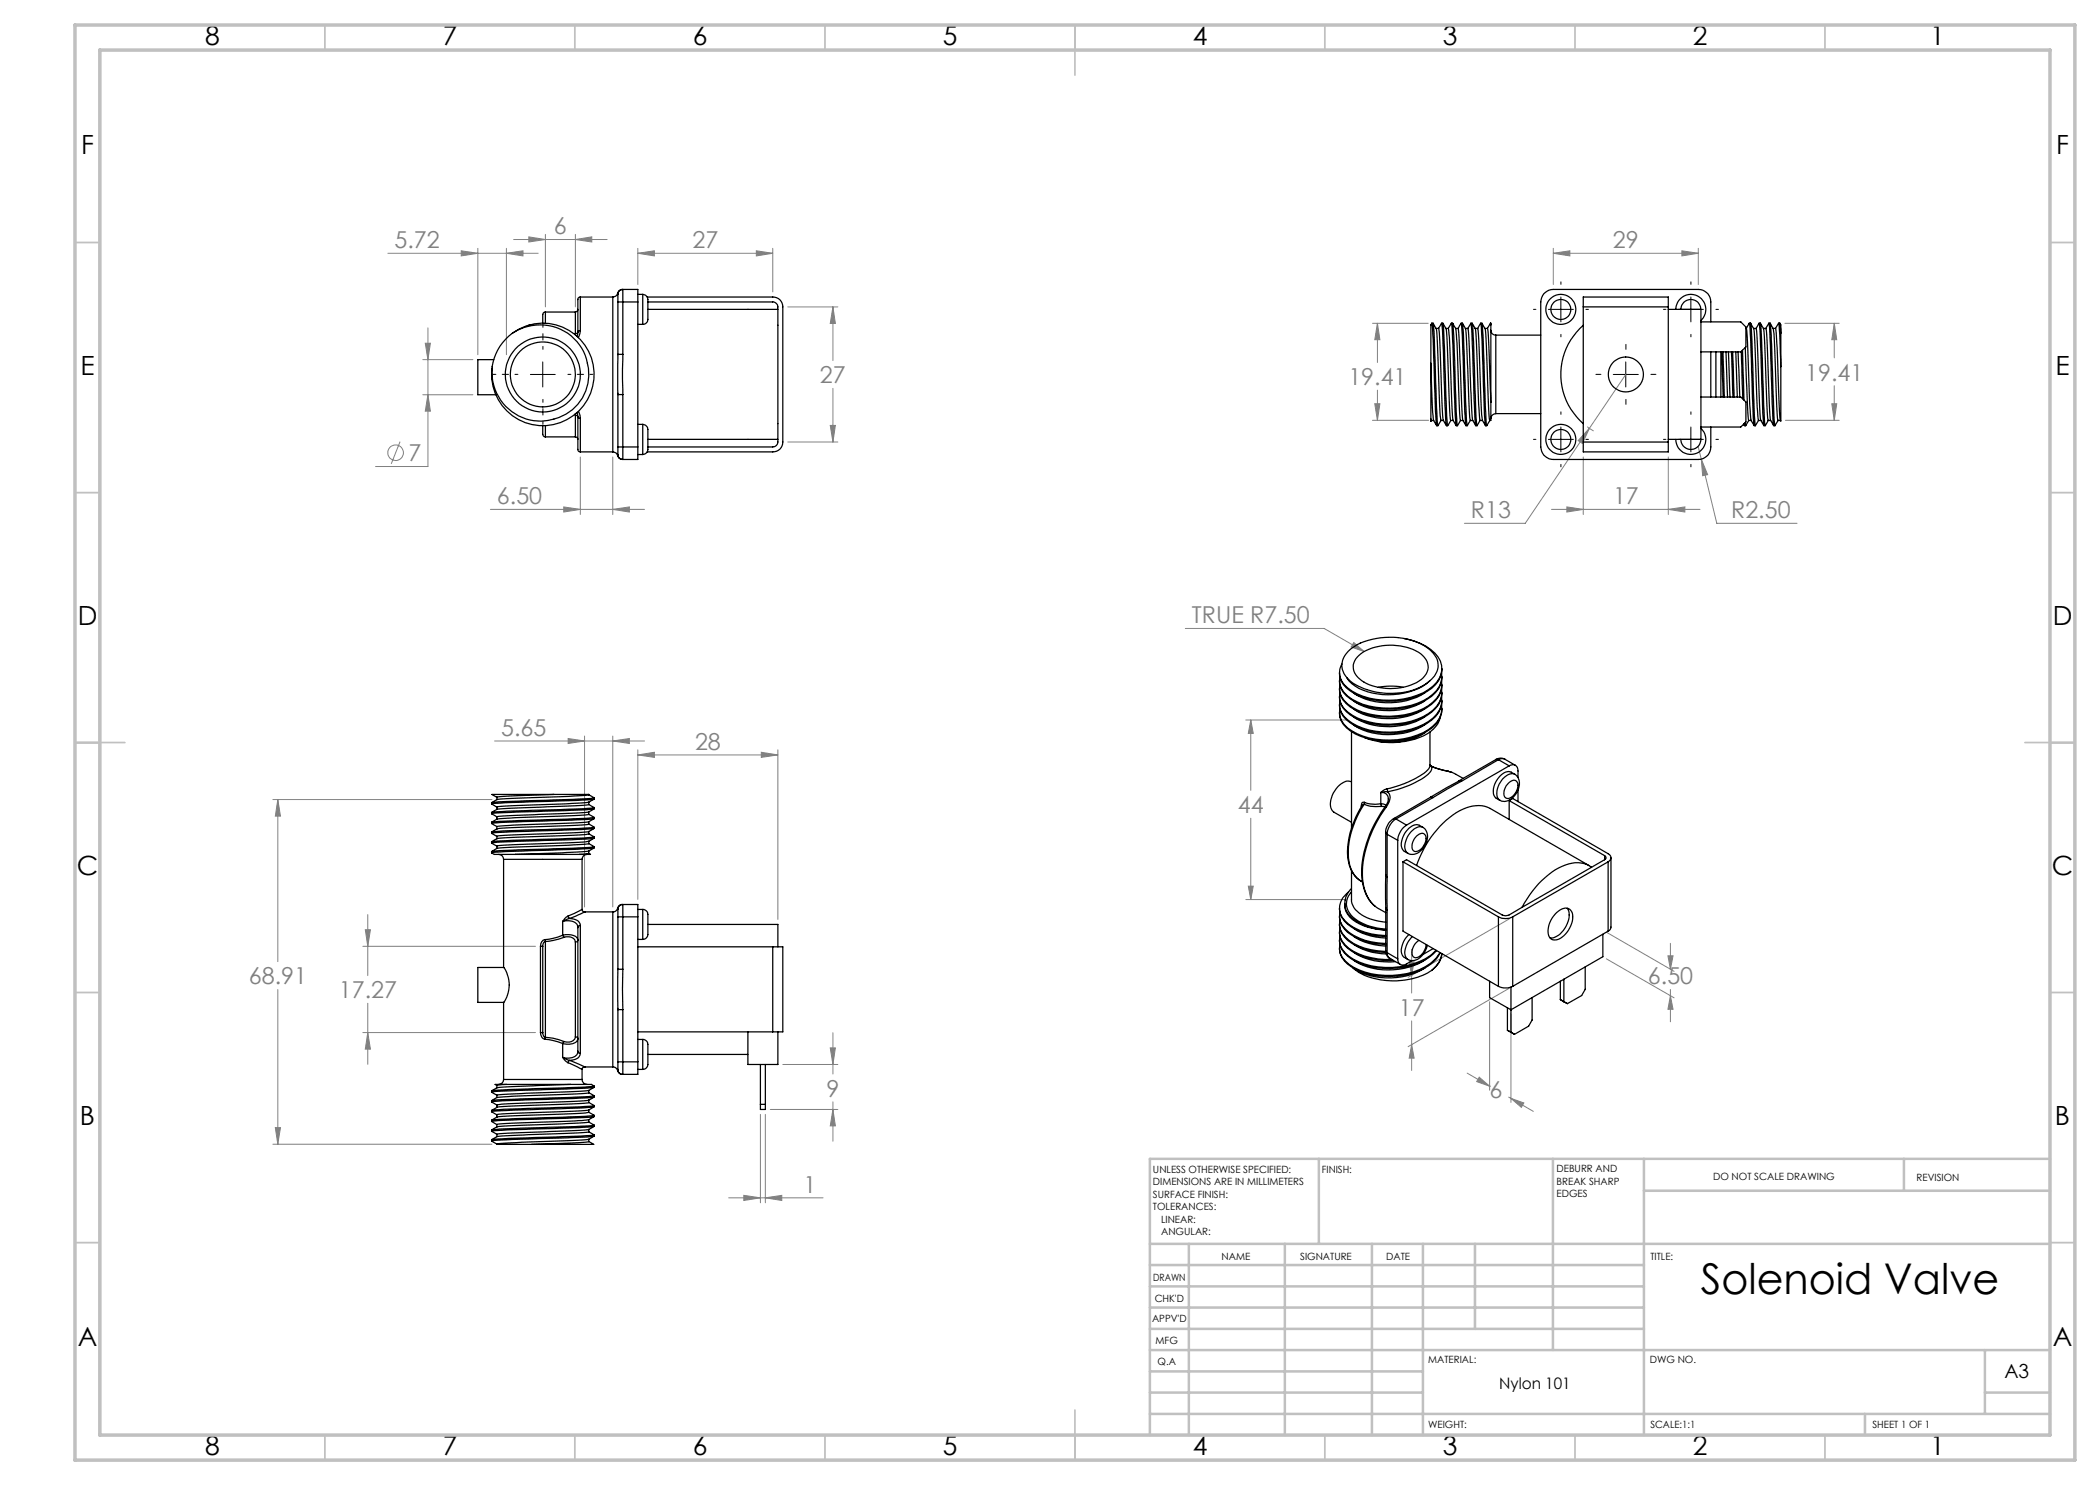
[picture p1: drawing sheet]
<svg xmlns="http://www.w3.org/2000/svg" width="420mm" height="297mm" viewBox="0 0 420 297" stroke-linecap="round" stroke-linejoin="round" font-family="sans-serif">
<g fill="none" stroke="#808080" stroke-width=".2">
<path d="M77.6 50.7h30M92.3 50.2l3.3 .5-3.3 .5zM95.6 49.7v21.2M101.3 50.7l3.3-.5v1zM101.3 49.7v21.2M102.7 47.9h18.7M105.8 47.4l3.3 .5-3.3 .5zM109.1 46.9v14.5M115.1 47.9l3.3-.5v1zM115.1 46.9v14.5M127.6 49.7v7.2M127.6 50.7h27"/>
<path d="M127.6 50.7l3.3-.5v1zM151.3 50.2l3.3 .5-3.3 .5zM154.6 49.7v8.7M310.7 50.7l3.3-.5v1zM310.7 50.7h29M310.7 49.7v7.2M336.4 50.2l3.3 .5-3.3 .5zM339.7 49.7v7.2M84.6 71.9h10M84.6 78.9h10M85.1 68.6h1l-.5 3.3zM85.6 78.9l.5 3.3h-1z"/>
<path d="M85.6 65.6v27.7h-10.5M157.6 61.4h10M166.6 61.4v10.7M166.6 77.7v10.7M166.6 61.4l.5 3.3h-1zM274.5 64.7h11.1M275.5 64.7v7.8M275.5 78v6.1M275.5 64.7l.5 3.2h-1zM325.2 74.9l-20.2 29.8h-12.1M357 64.7h10.8M366.9 64.7v6.9"/>
<path d="M366.9 77.1v7M366.9 64.7l.4 3.2h-.9zM80 88.3l-1.8 4.5M116.1 91.4v11.5M122.6 91.4v11.5M157.6 88.4h10M166.1 85.1h1l-.5 3.3zM274.5 84.1h11.2M275 80.7h1l-.5 3.4zM316.7 91.4v11.5M317.5 85.3l1.2 .9M317.9 85.7l-1.4 3-.9-.6z"/>
<path d="M333.7 91.4v11.5M339.7 89.4l.6 2.4M340.3 91.8l1.2 3.1-1 .2zM340.3 91.8l3.1 12.9h16M357.1 84.1h10.7M366.4 80.7h.9l-.4 3.4zM98.1 101.9h30.8M112.7 101.4l3.4 .5-3.4 .5zM122.6 101.9l3.3-.5v1zM310.3 101.9h29.7M313.4 101.4l3.3 .5-3.3 .5zM333.7 101.9l3.3-.5v1z"/>
<path d="M237.1 125.7h27.7l8 4.6M270.8 128.5l2 1.8-2.6-.9zM54.6 159.9h43.8M55.6 159.9l.5 3.3h-1zM55.6 159.9v32.4M98.9 148.2h30M113.6 147.7l3.3 .5-3.3 .5zM116.9 147.2v34.2M122.6 148.2l3.3-.5v1zM122.6 147.2v34.2M127.6 150v29.9M127.6 151h28"/>
<path d="M127.6 151l3.3-.5v1zM152.3 150.5l3.3 .5-3.3 .5zM155.6 150v33.9M249.2 144h20.1M250.2 144l.4 2.7h-.9zM250.2 144v14.1M249.2 179.9h20.1M249.7 177.2h.9l-.4 2.7zM250.2 163.7v16.2M55.6 197.9v30.9M72.6 189.3h34.5M73.1 185.9h1l-.5 3.4z"/>
<path d="M73.6 182.9v12.2M281.8 192.4h1l-.5 2.6zM282.3 189.9v8.7M301.8 183.8l-20.2 11.7M301.8 197.7l-20.2 11.6M321.3 191.8l13.5 7.8M321.3 186.4l13.5 7.9M333.6 191.2h1l-.5 2.6zM334.1 199.2l.5 2.7h-1zM334.1 193.8h.1M334.1 188.7v5.1M334.1 197.9v6.5"/>
<path d="M72.6 206.5h34.5M73.6 206.5l.5 3.3h-1zM73.6 200.7v12.2M156.6 212.9h11M166.1 209.6h1l-.5 3.3zM166.6 206.5v8.3M282.3 208.9l.5 2.7h-1zM282.3 204.2v9.9M293.4 214.6l4.5 2.6M295.8 215.4l2.1 1.8-2.6-.9zM297.9 217.2h.1M297.9 200.3v17.7"/>
<path d="M301.7 219.4l.5 .3M302.2 219.7l2.6 .9-.5 .9zM302.2 202.8v17.7M302.2 219.7l4.5 2.6M54.6 228.8h43.8M55.1 225.5h1l-.5 3.3zM145.7 239.6h18.9M148.8 239.1l3.3 .5-3.3 .5zM152.1 222.9v17.7M153.1 239.6l3.3-.5v1zM153.1 222.9v17.7M154.1 221.9h13.5"/>
<path d="M166.6 220.4v7.8M166.6 221.9l.5 3.3h-1z"/>
<circle cx="79.1" cy="90.5" r="1.55"/>
</g>
<path d="M103.6 74.9h-5M108.6 69.9v-5M108.6 79.9v5M113.6 74.9h5" fill="none" stroke="#000" stroke-width=".2" stroke-dasharray="15.2 1.3 1.3 1.3" stroke-dashoffset="14.6"/>
<g fill="none" stroke="#000" stroke-width=".2" stroke-dasharray="15.2 1.3 1.3 1.3">
<path d="M312.2 56.9v-.5M338.2 56.9v-.5M307.2 61.9h-.5M312.2 66.9v.5M317.2 61.9h.5M320.2 74.9h-1M325.2 69.9v-1M325.2 79.9v1M330.2 74.9h1M333.2 61.9h-.5M338.2 66.9v.5M343.2 61.9h.5"/>
<path d="M307.2 87.9h-.5M312.2 82.9v-.5M312.2 92.9v.5M317.2 87.9h.5M333.2 87.9h-.5M338.2 82.9v-.5M338.2 92.9v.5M343.2 87.9h.5"/>
</g>
<path d="M312.2 59.4v5M338.2 59.4v5M106.1 74.9h5M108.5 72.4v5M309.7 61.9h5M322.7 74.9h5M325.2 72.4v5M335.7 61.9h5M309.7 87.9h5M312.2 85.4v5M335.7 87.9h5M338.2 85.4v5" fill="none" stroke="#000" stroke-width=".2"/>
<g fill="none" stroke="#c0c0c0" stroke-width=".35">
<path d="M65 5v5M115 5v5M165 5v5M215 5v10M265 5v5M315 5v5M365 5v5M15 48.5h5M410 48.5h5M15 98.5h5M410 98.5h5M15 148.5h10"/>
<path d="M405 148.5h10M15 198.5h5M410 198.5h5M15 248.5h5M410 248.5h5M65 287v5M115 287v5M165 287v5M215 282v10M265 287v5M315 287v5M365 287v5"/>
</g>
<g fill="none" stroke="#c0c0c0" stroke-width=".5">
<path d="M263.8 231.8v17M310.6 231.8v38.2M328.8 231.8v55.2M328.8 238.2h81.2M380.8 231.8v6.4M410 231.8h-180v55.2M230 248.8h180M230 257.3h98.8M230 253h98.8M237.8 248.8v38.2M257 248.8v38.2M274.4 248.8v38.2"/>
<path d="M284.6 248.8v38.2M295 248.8v17M230 265.8h98.8M230 261.5h98.8M230 278.5h54.6M230 274.3h54.6M230 270h180M397 278.5h13M397 270v12.8M230 282.8h180M373 282.8v4.2"/>
</g>
<path d="M15 5h400v287h-400zM20 10h390v277h-390z" fill="none" stroke="#c0c0c0" stroke-width=".7"/>
<g fill="#808080">
<path d="M115.1 47.9l3.3-.5v1zM105.8 47.4l3.3 .5-3.3 .5zM153.1 239.6l3.3-.5v1zM148.8 239.1l3.3 .5-3.3 .5zM122.6 148.2l3.3-.5v1zM113.6 147.7l3.3 .5-3.3 .5z"/>
<path d="M166.6 61.4l.5 3.3h-1zM166.1 85.1h1l-.5 3.3zM85.1 68.6h1l-.5 3.3zM85.6 78.9l.5 3.3h-1zM151.3 50.2l3.3 .5-3.3 .5zM127.6 50.7l3.3-.5v1zM101.3 50.7l3.3-.5v1zM92.3 50.2l3.3 .5-3.3 .5zM112.7 101.4l3.4 .5-3.4 .5zM122.6 101.9l3.3-.5v1zM336.4 50.2l3.3 .5-3.3 .5zM310.7 50.7l3.3-.5v1zM275.5 64.7l.5 3.2h-1zM275 80.7h1l-.5 3.4zM366.9 64.7l.4 3.2h-.9zM366.4 80.7h.9l-.4 3.4zM340.3 91.8l.2 3.3 1-.2zM333.7 101.9l3.3-.5v1zM313.4 101.4l3.3 .5-3.3 .5zM317.9 85.7l-2.3 2.4 .9 .6zM55.6 159.9l.5 3.3h-1zM55.1 225.5h1l-.5 3.3zM152.3 150.5l3.3 .5-3.3 .5zM127.6 151l3.3-.5v1zM166.6 221.9l.5 3.3h-1zM166.1 209.6h1l-.5 3.3zM73.6 206.5l.5 3.3h-1zM73.1 185.9h1l-.5 3.4zM250.2 144l.4 2.7h-.9zM249.7 177.2h.9l-.4 2.7zM281.8 192.4h1l-.5 2.6zM282.3 208.9l.5 2.7h-1zM334.1 199.2l.5 2.7h-1zM333.6 191.2h1l-.5 2.6zM302.2 219.7l2.6 .9-.5 .9zM295.8 215.4l2.1 1.8-2.6-.9zM270.8 128.5l-.6 .9 2.6 .9z"/>
</g>
<g fill="none" stroke="#000" stroke-width=".25">
<path d="M116.1 59.4l-.3 .1-.2 .3v6.6M116.1 59.4v6.7M116.1 59.4h6.5M122.6 59.4v31M123.5 58.6a.99 .99 0 0 1-.9 .8M123.5 58.6l.1 .3M123.6 58.9v1.5M124.5 57.9a1.01 1.01 0 0 0-1 .7M124.6 57.9a.96 .96 0 0 0-1 1M124.6 57.9v2.5M124.6 57.9h3v2.5M127.6 58.9h1"/>
<path d="M128.6 58.9a1.18 1.18 0 0 1 1 1.5v2.8a1.2 1.2 0 0 1-1 1.7M128.6 58.9v6M129.4 59.4h25.2a1.93 1.93 0 0 1 2 2v27a1.93 1.93 0 0 1-2 2h-25.2M98.7 71.9h-3.1v7h3.6M101.8 67.2a9.7 9.7 0 0 1 13.6 1.1 9.7 9.7 0 0 1-.9 13.6 9.7 9.7 0 0 1-13.4-.7 9.7 9.7 0 0 1 0-13.4zM102.5 66.6a10.2 10.2 0 0 1 15.6 4.4 10.2 10.2 0 0 1-8.1 14 10.2 10.2 0 0 1-11.6-11.3M106 65h-.3M109.1 62.4l-.3 .1-.3 .4v1.7M109.1 62.4v2.3M109.1 62.4h6M115.1 62.4v4.3M115.1 66.7l-.1 .3"/>
<path d="M115.6 61.9l-.1 .3-.4 .2M115.6 66.4l-.2 .9M115.6 66.4l-.1 .2-.4 .1M116.1 66.1l-.5 .3M116.1 66.1l-.4 1.4M123.6 60.4h1M123.6 78.9h1M123.6 70.9h1M123.6 60.4v29M124.6 70.9v8M124.6 60.4v10.5M124.6 78.9v10.5"/>
<path d="M124.6 60.4h3M127.6 64.9h1M127.6 60.4v29M129.6 60.4h25a1.02 1.02 0 0 1 1 1v27a1.02 1.02 0 0 1-1 1h-25M129.6 61.9h26M286.2 72.7v11.1M286.3 64.7l.3 3.2 .5 14.3 .2 2.9-.6-1-.2-1.7-.3-9.7M286.3 64.7l-.1 .3v7.7M286.3 64.6h.3M286.6 64.7a4.3 4.3 0 0 1 .8 3.2l.2 4.5a108.1 108.1 0 0 0 .6 11.7l-.6 1-.3-3.6-.5-14.3zM288.3 64.7l-.6 1M288.6 64.6l-.3 .1 .2 1.4 .5 15 .3 4a3.9 3.9 0 0 1-.8-3l-.6-15.4-.2-1h-.5"/>
<path d="M288.6 64.7a4.7 4.7 0 0 1 .8 3.5l.5 13.4 .3 2.5M288.6 64.7l.9 20.4M289.2 65.7h.5M289.7 65.7l.2 2.5 .5 12.7a7 7 0 0 0 .5 3.7l.3 .5M290.3 64.7l-.7 1M290.3 64.7l.3 4.3 .4 14.1 .3 2M290.3 64.6h.2M291.1 65.7l-.6-1 .3 2.5 .5 15.3 .2 2.6 .6-1M291.1 65.7h.5M291.1 65.7l.3 2.8 .5 12.7 .2 2.9M292.2 64.7l-.6 1M292.5 64.6l-.3 .1 .3 2.2 .4 15.3 .3 2.9a4.1 4.1 0 0 1-.8-3.2l-.6-14.1-.2-2.1"/>
<path d="M292.5 64.7l.6 1M292.5 64.7l.9 20.4M293.1 65.7l.2 2.3 .6 14.2 .2 1.9M294.2 64.7l.2 1.4 .4 13.9 .3 5.1a5.2 5.2 0 0 1-.8-3.6l-.6-15.1-.1-.7h-.5M294.2 64.7l-.7 1M294.2 64.6h.2M294.4 64.7l.7 1M294.4 64.7l.3 3.6 .5 14.2 .2 2.6 .3-.5a1.67 1.67 0 0 0 .2-1.6l-.8-17.3M295 65.7h.5M296.1 64.7l.3 3.2 .5 15.2 .2 2a4.7 4.7 0 0 1-.8-3.3l-.5-13.4-.3-2.7M296.1 64.7l-.6 1M296.1 64.6h.3"/>
<path d="M297 65.7l-.6-1 .2 2.5 .5 14.3 .3 3.6 .6-1M297 65.7h.5M297 65.7l.3 3 .4 13.4 .3 2M297.5 65.7a144.7 144.7 0 0 1 .6 13.4l.1 1.3M298.1 64.7l-.6 1M298.1 64.7l.1 .3zM298.2 66a.96 .96 0 0 0 1 1M298.2 65v15.4M299.2 67v15.7M299.2 67h9M316.7 61.4v-2h17v2M316.7 65a13 13 0 0 0 0 19.7"/>
<path d="M316.7 61.4h17M316.7 61.4v27M333.7 61.9h6.5M333.7 61.4v27M335.2 61.9a3 3 0 0 1 4.2-2.8 3 3 0 0 1 .8 5M336.2 61.9a2.01 2.01 0 0 1 2-2 2.01 2.01 0 0 1 2 2M340.2 61.9v26M340.2 79.4h8l1 1v4l-1 1h-8M340.2 64.4h8l1 1v4l-1 1h-8M342.2 64.4v-4a2.45 2.45 0 0 0-2.5-2.5h-29a2.57 2.57 0 0 0-2.5 2.5v29a2.51 2.51 0 0 0 2.5 2.5h29a2.51 2.51 0 0 0 2.5-2.5v-4M342.2 70.4v9M343.2 70.4v9"/>
<path d="M344.2 70.4v9M344.3 70.4l.3 9M344.6 70.4l.3 9M345.2 70.4l.3 9M345.7 70.4l.3 9M346.3 70.4l.3 9M346.5 70.4l.3 9M347.1 70.4l.4 9M347.6 70.4l.3 9M348.3 70.3l.2 9.5M348.5 70.1l.3 9.9M349.1 69.5l.4 11.6 .2 3"/>
<path d="M349.2 65.7h.1M349.8 64.7l.3 3.2 .4 11.6 .3 5.6a4.3 4.3 0 0 1-.8-3.2l-.5-13.5-.3-2.7M349.8 64.7l-.6 1M349.8 64.6h.3l.2 1.2 .7 19.3 .7-1a209.4 209.4 0 0 1-.8-16.1l-.2-2.3M350.1 64.7l.6 1M350.7 65.7h.5M351.8 64.7l-.6 1M352.1 64.6l-.3 .1 .2 1.4 .6 16.8 .2 2.2-.7-1.2-.1-.6-.6-15.3-.2-2.3M352.1 64.6a3.8 3.8 0 0 1 .8 3l.2 5.4a98.3 98.3 0 0 0 .6 11.1l-.7 1zM352.7 65.7h.5M353.8 64.7l.1 1.4 .5 14.6 .3 4.4a4.5 4.5 0 0 1-.8-3.4l-.5-13.4-.2-2.6M353.8 64.7l-.7 1"/>
<path d="M353.8 64.6h.2l.1 .2 .2 2.4 .7 17.9 .6-1M354 64.7l.6 1M354.6 65.7h.5M354.6 65.7l.3 2.9 .5 13.4 .2 2.1M355.1 65.7l.3 3.8 .4 11.8a6.5 6.5 0 0 0 .4 2.9v-10.9M355.7 64.7l-.6 1M356 64.7l.2 .3v1.6M356.2 66.6l-.2-2-.3 .1 .3 2.2 .2 6.4M356.2 66.6v6.7M108.5 85.1v1.8l.3 .4 .3 .1M109.1 85.1v2.3M109.1 87.4h6"/>
<path d="M115 82.8l.1 .2M115.1 87.4l.3 .1 .2 .4M115.1 83l.4 .2 .1 .2M115.1 83v4.4M115.4 82.5l.2 .9M115.6 83.4v6.6l.2 .3 .3 .1M115.6 83.4l.5 .3M115.7 82.3l.3 .7 .1 .7M116.1 83.7v6.7M116.1 90.4h6.5M122.6 90.4a.99 .99 0 0 1 .9 .8M123.5 91.2a1.01 1.01 0 0 0 1 .7"/>
<path d="M123.6 89.4h1M123.6 90.9a.96 .96 0 0 0 1 1M123.6 89.4v1.5M123.6 90.9l-.1 .3M124.6 89.4v2.5M124.6 89.4h3M127.6 89.4v2.5h-3M127.6 90.9h1M127.6 84.9h1M128.6 84.9a1.18 1.18 0 0 1 1 1.5v2.8a1.25 1.25 0 0 1-1 1.7M128.6 84.9v6M129.6 87.9h26"/>
<path d="M286.2 83.8v.3M286.2 83.8v.4l.1-.1M286.2 84.1h.5M287.3 85.2h.3M288.2 84.1h.5M289.3 85.2h.2M290.6 84.1h-.4l-.6 1M291.3 85.2h.2M292.1 84.1h.5M293.2 85.2h.2M294.5 84.1h-.4l-.6 1M295.2 85.2h.2"/>
<path d="M296 84.1h.5M297.1 85.2h.3M298 84.1h.2M298.2 80.4v3.7M299.2 82.7a1.02 1.02 0 0 0-1 1M299.2 82.7h9M316.7 88.4v2h17v-2M316.7 88.4h17M333.7 87.9h6.5M336.2 87.9a2.01 2.01 0 0 0 2 2 2.01 2.01 0 0 0 2-2M340.2 85.7a3 3 0 0 1-.8 4.9 3 3 0 0 1-4.2-2.7M348.8 84.8l.1 .3-.2-.3"/>
<path d="M348.9 85.2h.2M350.2 84.1h-.5l-.6 1-.1-.6M350.8 85.2h.3M351.7 84.1h.5M352.8 85.2h.2M353.7 84.1h.4M354.8 85.2h.2M355.6 84.1h.5M269.3 135.5a8 8 0 0 0 6.1 3.3 13.9 13.9 0 0 0 9.9-2.1l.7-.6M269.7 130.2a11.9 11.9 0 0 1 8.2-2.7 11.5 11.5 0 0 1 8.8 3.2 3.6 3.6 0 0 1-.7 5.4 13.5 13.5 0 0 1-12.6 1.8 6.9 6.9 0 0 1-4.9-4 3.8 3.8 0 0 1 1.2-3.7zM271.8 131.1a11.1 11.1 0 0 1 12.4-.3 3 3 0 0 1 .1 5.1 11.4 11.4 0 0 1-12 .2 3 3 0 0 1-.5-5zM275.6 137.5a12.7 12.7 0 0 1 5 0"/>
<path d="M280.8 127.7a9.5 9.5 0 0 1 7.3 4.5 4.3 4.3 0 0 1-1.5 5 14.7 14.7 0 0 1-11.4 2.7 10.6 10.6 0 0 1-6.4-3 3.4 3.4 0 0 1-.4-4.1M285.1 138.5a13.9 13.9 0 0 1-14.4 .1M288.3 134.6a4.3 4.3 0 0 1-1.7 4.2 14.3 14.3 0 0 1-11.4 2.7 10.6 10.6 0 0 1-6.4-3 3.5 3.5 0 0 1-.8-3.1M288.3 136.2a4.3 4.3 0 0 1-1.7 4.2 14.3 14.3 0 0 1-11.4 2.6 9.3 9.3 0 0 1-6.9-3.7l-.3-.7v-1.6M288.3 137.8a4.6 4.6 0 0 1-2.6 4.9 15.7 15.7 0 0 1-15.3 .3 4.2 4.2 0 0 1-2.4-4.4M288.3 139.4a4.3 4.3 0 0 1-1.7 4.2 15.4 15.4 0 0 1-14 2 6.7 6.7 0 0 1-4.6-3.8v-1.6M288.4 133.9a5.1 5.1 0 0 1-3 4.4 15.6 15.6 0 0 1-15.3-.1 4.1 4.1 0 0 1-2.2-3.7M288.4 135.5a5.1 5.1 0 0 1-3 4.4 15.6 15.6 0 0 1-15.3-.1 4.1 4.1 0 0 1-2.2-3.7M288.4 137.1a5.2 5.2 0 0 1-3 4.4 16.1 16.1 0 0 1-14.4 .5 4.8 4.8 0 0 1-3.1-4.3M288.4 138.7a5.1 5.1 0 0 1-3 4.4 15.6 15.6 0 0 1-15.3-.1 4.1 4.1 0 0 1-2.2-3.7M288.4 133.7v.2M288.4 135.3v.2"/>
<path d="M288.4 136.9v.2M288.4 138.5v.2M99.4 159.5v.4M110.8 158.9h-12.4l1 .6M110.8 158.9l-8.8 .3-2.6 .3M110.8 158.9h6.9M117.7 159l-3.9 .3-12.5 .4a3.7 3.7 0 0 0-3 .8v.3l1.1 .6M117.8 158.9l1 .7M118.8 159.6l-4.2 .3-14.2 .4-2 .2M118.8 159.6v.2M270.3 156.3a2.73 2.73 0 0 0-3.1 1.5 4.1 4.1 0 0 0-.7 4.3l3.8 2.4M270.3 146.3v19.4"/>
<path d="M272.9 147.5a15.7 15.7 0 0 0 6.5 .9M275.6 148.3l2.2 .2 2.1-.1M276.2 158.5a1.45 1.45 0 0 1 1.4 .8 1.45 1.45 0 0 1-.3 1.6l-.3 .5M276.2 158.5v2.3M277.4 157.8l-.5 .1-.7 .6M277.4 157.8l.1 .6M277.5 158.4a2.39 2.39 0 0 1-.3 3M277.5 158.4l-1.3 .1M285 140.1a13.9 13.9 0 0 1-14.2 .2M285 143.3a13.8 13.8 0 0 1-14.2 .1M285.1 146.5l-.2 .1a12.6 12.6 0 0 1-5.5 1.8M285.1 141.7a14 14 0 0 1-14.2 .2l-.1-.1"/>
<path d="M285.1 144.8a13.9 13.9 0 0 1-14.3 .3M286 153.1a2.39 2.39 0 0 1-1.5 1.7l-1.6 1-2.1 .9-3.4 1.1M286 146.4v6.7M286.1 159.5h.5M286.1 159.5l-7.4 4.3M286.1 153.1l1.2 .6 2.3 .6M286.1 153.1l-.1-.1 .3 .3M286.1 153.2l.2 .1M286.3 153.3a1.78 1.78 0 0 1-1 1.8l-1.5 1a20.9 20.9 0 0 1-6.3 2.3M286.3 153.3l3.3 1M286.6 159.5l-7.4 4.3M288.1 143.4a6.2 6.2 0 0 1-4.5 4.2l-2.7 .7-1.5 .1"/>
<path d="M288.3 141a4.3 4.3 0 0 1-1.7 4.2 14.7 14.7 0 0 1-11.4 2.6 10.6 10.6 0 0 1-6.4-2.9 3.6 3.6 0 0 1-.8-3.1M288.4 140.3a5.1 5.1 0 0 1-3 4.4 15.6 15.6 0 0 1-15.3-.1 4.1 4.1 0 0 1-2.2-3.7M288.4 141.9a5.1 5.1 0 0 1-3 4.4 15.6 15.6 0 0 1-15.3-.1 4.1 4.1 0 0 1-2.2-3.7M288.4 140.1v.2M288.4 141.7v.2M289.6 154.2l.7 .3M289.6 154.3l1.2 .4 1.8 1M291.8 156.2l-5.7 3.3M291.8 156.2h.5M292.3 156.2l-5.7 3.3M299.2 151.9h.5M299.2 151.9l-7.4 4.3"/>
<path d="M299.7 151.9l-7.4 4.3M299.7 151.9l2.1 1.3M301 151.8l-.9-.2-.9 .3M301 151.8l-.7-.1-.6 .2M301 151.8l2.1 1.3M301.7 156.6l.3-.2a.94 .94 0 0 1 1.2-.2 .94 .94 0 0 1 .4 1.2 2.65 2.65 0 0 1-2.1 2.3 1.2 1.2 0 0 1-.6-1.8l.3-.7zM301.8 153.2a1.08 1.08 0 0 1 1.3-.1 1.08 1.08 0 0 1 .5 1.1v1.3M301.8 153.2l-20.5 11.8M303 154.9a2.59 2.59 0 0 1 .4 3.6 2.61 2.61 0 0 1-3.4 1.6M303 154.9a1.98 1.98 0 0 0-3.1 .4 3.8 3.8 0 0 0-1 4l1.1 .8M303 154.9a2.53 2.53 0 0 0-2.9 1.6 2.99 2.99 0 0 0-.3 3.5l.2 .1M303.6 158v2.3"/>
<path d="M98.3 166.7l1.1 .6M98.3 168.4v.2l1.1 .6M98.4 166.6l3.7-.2 14.3-.5 2.4-.2-1 .6v.5M98.4 160.8l2.6-.3 14.4-.4 3.4-.3-1 .6v.5M99.4 161.9l-1.1 .6v.2l1.1 .7M99.4 163.8l-1.1 .6v.3l1.1 .6M99.4 167.7l-1.1 .6M99.4 169.7l-1.1 .6v.3l.5 .3h4.2M99.4 163.4v.4M99.4 165.3v.5M99.4 169.2v.5M99.7 170.9a.96 .96 0 0 1 1 1"/>
<path d="M100.7 171.9h15.7M100.7 171.9v21.6M103 170.9h12.9M115.9 170.9h2.2M116.4 171.9v10M117.4 170.9a.96 .96 0 0 0-1 1M117.7 160.4l-4.2 .4-13.5 .5-.6 .1v.5M117.7 166.3l-2.7 .2-15.1 .6-.5 .1v.5M117.7 162.4l-2.9 .2-13.4 .6-2 .2M117.7 168.3l-3 .2-13.5 .5-1.8 .2M117.7 170.2l-5.2 .4-9.5 .3M117.8 164.8l-2.5 .3-12.7 .4a7 7 0 0 0-3.8 .6l-.5 .3v.2"/>
<path d="M117.8 160.9l1 .6M117.8 162.9l1 .6M117.8 164.8l1 .6M117.8 166.8l1 .6M117.8 168.7l1 .6M117.8 164.4l1-.6-4.6 .2-14 .5-1.8 .2M117.8 164.4v.4M117.8 160.9l-1.9 .2-14.2 .6-2.3 .2M117.8 162.9l-18.4 .9M117.8 166.8a169.9 169.9 0 0 1-14.7 .7l-3.7 .2M117.8 168.7l-4 .3-14.4 .7M117.8 170.7l-1.9 .2"/>
<path d="M117.8 164.4l-2.5 .2-12.7 .4-3.2 .3M117.8 170.7l.3 .2M118.8 163.5l-1.3 .2-13.8 .4-5.3 .4M118.8 169.3l-4.2 .3-10.9 .4-5.3 .3M118.8 161.8l-1.6 .2-13.9 .4-4.9 .3M118.8 167.6l-4.6 .4-14.8 .4-1 .2M118.8 169.6l-3.4 .3-14.4 .4-2.6 .3M118.8 169.6l-1 .6v.5M118.8 167.6l-1 .7v.4M118.8 161.8l-1 .6v.5M118.8 161.8v-.3l-2.1 .2-15.3 .5-3 .3M118.8 165.7v-.3l-3.1 .3-15.3 .5-2 .2"/>
<path d="M118.8 167.6v-.2l-2.1 .2-14.2 .5-4.1 .3M118.8 163.5v.2M118.8 169.3v.3M269.7 178.4a3.8 3.8 0 0 0 .1 6.5 13.2 13.2 0 0 0 7.3 2.2M270.3 177.7a3.9 3.9 0 0 0 1 6.6 12.1 12.1 0 0 0 5.6 1.7M270.3 174.1v5.8a4.3 4.3 0 0 0 3.1 3.6l1.9 .6 1.8 .3M270.3 178.4a3.4 3.4 0 0 0 .8 5.4 11.4 11.4 0 0 0 6 2M272.2 176.2l.3 .2M272.3 161.2v.1M272.3 161.2v.2M272.4 161.1a16.4 16.4 0 0 0-2.7 11.4 5.5 5.5 0 0 0 2.5 3.7M272.8 160.9a5.8 5.8 0 0 0 3.4 .4"/>
<path d="M272.8 160.9a16.4 16.4 0 0 0-2.9 12.1l.5 1.2 .6 1 1.2 1M272.8 160.9l-.3 .2M272.9 160.5a5.8 5.8 0 0 0 3.3 .3M272.9 160.5h-.5l-.1 .7M272.9 160.5l-.1 .4M276.2 160.8v.5M276.2 160.8h.5l.5 .3M276.2 161.3l.8 .1M277 161.4a23.3 23.3 0 0 0-4.7 13.3 8.5 8.5 0 0 0 2.7 6.5M277 161.4h.2M277.1 175v6.6M277.1 166.4l.3 .5"/>
<path d="M277.1 175l.3 .4M277.1 166.4v8.6M277.2 161.4a22.9 22.9 0 0 0-4.7 14.5 7 7 0 0 0 3.2 5.8l1.4 .8M277.4 175.4v6.6M277.4 166.9l2.1 1.2M277.4 166.9v8.5M278.7 163.8a3.2 3.2 0 0 0-1.6 2.6M278.7 163.8h.5M279.2 163.8a3.9 3.9 0 0 0-1.8 3.1M279.2 163.8l2.1 1.2M279.5 168.1v23.7M280.6 172.4l.7-.5 19.1 11.1a1.5 1.5 0 0 0 1.4 0l2.6-1.5"/>
<path d="M280.6 172.4l19.1 11M280.6 172.4v13.8l19.1 11.1M281.3 165a3.9 3.9 0 0 0-1.8 3.1M283.3 173.1a19.6 19.6 0 0 1 9.3-11.2 5.9 5.9 0 0 1 5.5-.2l19.8 11.4M283.3 167.2l.3-.2a.94 .94 0 0 1 1.2-.2 .94 .94 0 0 1 .4 1.2 2.41 2.41 0 0 1-2.3 2.2 1.75 1.75 0 0 1 0-2.4zM284.6 165.5a2.59 2.59 0 0 1 .4 3.6 2.63 2.63 0 0 1-3.4 1.6M284.6 165.5a1.98 1.98 0 0 0-3.1 .4 4 4 0 0 0-1.1 3.8 1.78 1.78 0 0 0 1.2 1M284.6 165.5a2.1 2.1 0 0 0-2.4 .8 4.1 4.1 0 0 0-1.1 3.8l.5 .6M301.8 160.1l.7-.4 19.1 11a.87 .87 0 0 1 .6 .9 .87 .87 0 0 1-.6 .8M301.8 160.1l19.1 11M301.8 160.1v3.8M318.3 173.5a5.6 5.6 0 0 0-5.9-.2 18 18 0 0 0-8 8.2"/>
<path d="M318.3 173.5l-13.9 8M320.9 171.1a.43 .43 0 0 1 .3 .4 .43 .43 0 0 1-.3 .4M320.9 171.9l-2.6 1.6M320.9 171.1v.8M321.6 172.4l-19.1 11M321.6 172.4v13.8M322.2 171.6v13.8l-.1 .5-.5 .3M95.6 193.5h5.2a6.1 6.1 0 0 1 0 7h-5.2zM108.1 189.3h.4M108.1 189.3v17.2M108.5 189.3v17.2M109 187.9l.1 .4"/>
<path d="M109 187.9l-.4 .2a1.47 1.47 0 0 0-.5 1.2M109.1 188.3v19.2M109.1 188.3l-.4 .3-.2 .7M112.5 187l.6-.1a2.27 2.27 0 0 1 2.4 .9 .43 .43 0 0 1-.4 .6M112.5 184.3a2.29 2.29 0 0 1 3 .9l.1 .3M112.5 187l.3 .5M112.5 187l-2 .7-1.5 .2M112.5 184.3v2.7M112.8 187.5l.4-.1a1.49 1.49 0 0 1 1.9 1M112.8 187.5l-2.2 .6-1.5 .2M113.6 183.2l-.4 .3-.7 .8M113.6 183.2l.3 .5"/>
<path d="M113.9 183.7l1.1 .2 .6 .3 .4 .5 .1 .4M113.9 183.7l-1.4 .6M115.1 188.4v19M115.6 185.5v24.8M116.1 185.1v25.6M116.1 185.1l-.5 .2v.2M116.4 181.9l-2.8 1.3M116.4 181.9l.2 .4 .3 .1M116.9 182.4h.1M116.9 182.4l-3 1.3M116.9 182.4h5.7M122.6 182.4v31"/>
<path d="M123.5 181.6a1.01 1.01 0 0 1-.9 .8M123.5 181.6l.1 .3M123.6 183.4h1M123.6 193.8h1M123.6 183.4v29M124.5 180.9a.91 .91 0 0 0-1 .7M124.6 180.9h3v2.5M124.6 180.9v2.5M124.6 193.8v8.1M124.6 180.9a1.21 1.21 0 0 0-1 1.7v.8M124.6 183.4v10.4M124.6 183.4h3"/>
<path d="M127.6 183.4v29M127.6 187.9h1M127.6 181.9h1M127.6 189.4h27M128.6 181.9a1.12 1.12 0 0 1 1 1.5v3.2a1.06 1.06 0 0 1-1 1.3M128.6 181.9v6M129.6 184.9h26v4.5M154.6 189.4h2v17h-2M154.6 189.4v17M267.9 189.6v.2a4.3 4.3 0 0 0 2.5 3.7 15.7 15.7 0 0 0 15.3-.4 6 6 0 0 0 2.3-2.6M267.9 188v.2a4.3 4.3 0 0 0 2.5 3.7 15.7 15.7 0 0 0 15.3-.3l1.6-1.5M267.9 186.4v.2a4.3 4.3 0 0 0 2.5 3.7 14.5 14.5 0 0 0 8.2 1.8"/>
<path d="M267.9 184.8v.2a4.4 4.4 0 0 0 2.5 3.7 13.8 13.8 0 0 0 6.8 1.8M267.9 183.2v.2a4.3 4.3 0 0 0 2.5 3.7 13.4 13.4 0 0 0 6.7 1.8M267.9 181.6v.2a4.3 4.3 0 0 0 2.5 3.7 13.8 13.8 0 0 0 6.7 1.8M268 188.9a3.8 3.8 0 0 0 1.8 4 15.4 15.4 0 0 0 16.2-.2 6.1 6.1 0 0 0 2-2.2M268 187.3a3.8 3.8 0 0 0 1.8 4 15.3 15.3 0 0 0 16.6-.5l.8-.8M268 185.7a3.8 3.8 0 0 0 1.8 4 13.3 13.3 0 0 0 8.5 2.2M268 184.1a3.8 3.8 0 0 0 1.8 4 12.5 12.5 0 0 0 7.3 2.2M268 182.5a3.8 3.8 0 0 0 1.8 4 12.5 12.5 0 0 0 7.3 2.2M269 180.7a3.7 3.7 0 0 0 2.1 3.6 11.6 11.6 0 0 0 5.8 1.7M270.5 193.6a12.8 12.8 0 0 0 8.8 2.6 13.3 13.3 0 0 0 7.1-2.1M270.8 190.5a12.4 12.4 0 0 0 8.3 1.8M270.8 185.7a12 12 0 0 0 6.3 1.9"/>
<path d="M270.8 188.9a12 12 0 0 0 6.4 1.9M270.8 187.3a12.1 12.1 0 0 0 6.3 1.9M276.9 186h.2M277.1 190.1l.4 1.1 .5 .5M277.1 181.6l.3 .4M277.1 190.1l.3 .4M277.1 181.6v8.5M277.4 190.5l.1 .7 .5 .5M277.4 190.5l2.1 1.3M277.4 182v8.5M278 191.7l2.1 1.2M279.5 191.8a1.09 1.09 0 0 0 .6 1.1 1.09 1.09 0 0 0 1.2-.1l1.1-.7"/>
<path d="M281.8 186.9a4.3 4.3 0 0 0-1.4 4.1 1.78 1.78 0 0 0 1.2 .9M282.5 187.3a4.2 4.2 0 0 0-1.4 4l.5 .6M283.8 188.1a2.55 2.55 0 0 0-1.1 3.3 1.48 1.48 0 0 0 1.9-.8l.5-1 .1-.7M285.1 193.5a13.9 13.9 0 0 1-14.4 .2M285.2 191.9a13.8 13.8 0 0 1-14.4 .2M285.4 189.1a3.5 3.5 0 0 1-3.1 3l-.7-.2M286.6 189.7l-2 1.2M288.4 190.7a4.8 4.8 0 0 1-2 3.4M288.4 190.7l-.2 1a5.1 5.1 0 0 1-1.8 2.4M299.7 197.3a3.4 3.4 0 0 0 2.8 0M299.7 183.4a3.1 3.1 0 0 0 2.8 0M299.7 183.4v13.9"/>
<path d="M302.2 197.4v9M302.5 183.4v13.9M306.4 199.5v4.5l-.7 1.2-2.8 1.7-.7-.5M311.4 182.5a1.97 1.97 0 0 1 2.7-.4 3.7 3.7 0 0 1-.4 4 3.2 3.2 0 0 1-3.3 1.8 2.11 2.11 0 0 1-.7-2.5l.5-1.4zM312.1 196.2v3.7l.7 .4M312.8 195.8v4.5M313.4 181.6a3.6 3.6 0 0 1-.4 4 3.5 3.5 0 0 1-3 2M317 193.4v4.5l-.7 1.2-2.8 1.6-.7-.4M320.6 186.9v4.4l-18.4 10.7-4.3-2.5v-3.3M321.6 186.2l-19.1 11.1M98.3 218.2v.2l1.1 .6M99.4 217.6l-1.1 .6"/>
<path d="M99.4 219v.5M99.4 217.1v.5M100.7 215.9a.96 .96 0 0 1-1 1M100.7 215.9h15.7M100.7 200.5v15.4M101.2 216.9l-1.8 .2M101.2 216.9h-2.2l.4 .2M101.2 216.9h12.9M108.1 206.5a1.24 1.24 0 0 0 .9 1.4M108.1 206.5h.4M108.5 206.5l.2 .6 .4 .4M109 207.9l1.5 .2 2 .6"/>
<path d="M109.1 207.5a10.9 10.9 0 0 1 3.7 .8M109.1 207.5l-.1 .4M112.5 211.5l1.4 .6M112.5 211.5l1.1 1M112.5 208.7v2.8M112.8 208.3l-.3 .4M113.6 212.5l2.8 1.4M113.9 212.1l-.3 .4M113.9 212.1l3 1.3M114.1 216.9h4.2l.5 .3M114.1 216.9l-14.7 .7M115.1 207.4a.42 .42 0 0 1 .4 .6 2.45 2.45 0 0 1-3 .7"/>
<path d="M115.1 207.4a1.58 1.58 0 0 1-2.3 .9M115.6 210.3v.2l.5 .2M115.6 210.3a1.53 1.53 0 0 1-1.8 1.3l-1.3-.1M116.1 210.7a1.46 1.46 0 0 1-1.4 1.3l-.8 .1M116.4 215.9a.96 .96 0 0 0 1 1M116.4 213.9v2M116.9 213.4h.1M117.8 218.5l-2.6 .3-13.5 .5a4.7 4.7 0 0 0-3.4 .8v.3l1.1 .6M117.8 218.5l1 .6M117.8 218.1v.4M117.8 218.1l-18.4 .9M118.8 219.4l-4.1 .3-14.3 .5-2 .2"/>
<path d="M118.8 217.2l-1.8 .2-15.2 .5-3.4 .3M118.8 219.4l-1 .6v.5M118.8 217.5l-1 .6M118.8 217.2v.3l-1.3 .1-13.7 .5-5.4 .3M118.8 219.4v-.2l-5 .3-13.9 .5-1.5 .1M122.6 213.4a1.01 1.01 0 0 1 .9 .7M122.6 213.4h-5.7l-.4 .2-.1 .3M123.5 214.1a1.01 1.01 0 0 0 1 .8M123.6 213.9a.96 .96 0 0 0 1 1M123.6 212.4v1.5M123.6 212.4h1M123.6 201.9h1"/>
<path d="M123.6 213.9l-.1 .2M124.6 212.4v2.5M124.6 201.9v10.5M124.6 212.4h3M127.6 212.4v2.5h-3M127.6 213.9h1M127.6 207.9h1M127.6 206.4h27M128.6 207.9a1.12 1.12 0 0 1 1 1.5v3.2a1.06 1.06 0 0 1-1 1.3M128.6 207.9v6M129.6 210.9h20M149.6 206.4v6.5h6v-6.5"/>
<path d="M152.1 212.9v9h1v-9M301.5 201.5v4.6l.7 .3M98.3 222.1v.3l1.1 .6M99.4 225.4l-1.1 .6v.3l1.1 .6M99.4 223.4l-1.1 .6v.3l1.1 .6M99.4 227.3l-1.1 .7v.2l1.1 .6M99.4 221.5l-1.1 .6M99.4 226.9v.4M99.4 223v.4M99.4 221v.5M99.4 228.8l7 .1M117.7 223.9l-2.7 .3-14.6 .6-1 .1v.5"/>
<path d="M117.7 227.9l-18.3 .9M117.7 225.9l-2.2 .2-14.2 .6-1.9 .2M117.7 222l-3.2 .2-12.7 .5-2.4 .3M117.7 220l-6.5 .4a110.2 110.2 0 0 0-11.8 .6M117.8 228.3l.9 .6h-12.3M117.8 226.4l1 .6M117.8 224.4l1 .6M117.8 222.5l1 .6M117.8 220.5l1 .6M117.8 222v.5M117.8 228.3l-2.7 .3-8.7 .3M117.8 226.4l-18.4 .9"/>
<path d="M117.8 224.4l-2.1 .2-13.4 .5-2.9 .3M117.8 222.5l-2.5 .2-13.5 .5-2.4 .2M117.8 220.5l-2.9 .3-13.5 .5-2 .2M118.8 227.2l-5.4 .4-10.9 .3-4.1 .3M118.8 225.3l-3.1 .2-14.3 .5-3 .2M118.8 221.4l-2.1 .2-14.2 .4-4.1 .4M118.8 227l-2.7 .2-14.3 .5-3.4 .2M118.8 223.1l-1.8 .2-14.1 .4-4.5 .3M118.8 221.1l-2.7 .3-15.3 .5-2.4 .2M118.8 225.3l-1 .6v.5M118.8 223.3l-1 .6v.5M118.8 221.4l-1 .6"/>
<path d="M118.8 227.2l-1 .7v.4M118.8 223.1v.2l-.7 .1-17.7 .7-2 .2M118.8 225.3v-.3l-3.8 .3-10.8 .3-5.8 .4M118.8 221.1v.3M118.8 227v.2M152.1 220.9h1"/>
<circle cx="108.6" cy="74.9" r="7.5"/>
<circle cx="108.6" cy="74.9" r="6.5"/>
<circle cx="312.1" cy="61.9" r="3"/>
<circle cx="312.2" cy="61.9" r="2"/>
<circle cx="325.2" cy="74.9" r="3.5"/>
<circle cx="312.1" cy="87.9" r="3"/>
<circle cx="312.2" cy="87.9" r="2"/>
</g>
<text font-size="8.5" x="340.2" y="258.8">Solenoid Valve</text>
<g font-size="5.3">
<text x="41" y="9">8</text>
<text x="88.5" y="9">7</text>
<text x="138.5" y="9">6</text>
<text x="188.5" y="9">5</text>
<text x="238.5" y="9">4</text>
<text x="288.5" y="9">3</text>
<text x="338.5" y="9">2</text>
<text x="386" y="9">1</text>
<text x="16.2" y="30.7">F</text>
<text x="411.2" y="30.7">F</text>
<text x="16.1" y="75">E</text>
<text x="411.1" y="75">E</text>
<text x="15.5" y="125">D</text>
<text x="410.5" y="125">D</text>
<text x="15.4" y="175">C</text>
<text x="410.4" y="175">C</text>
<text x="16" y="225">B</text>
<text x="411" y="225">B</text>
<text x="15.5" y="269.2">A</text>
<text x="410.5" y="269.2">A</text>
<text x="41" y="291">8</text>
<text x="88.5" y="291">7</text>
<text x="138.5" y="291">6</text>
<text x="188.5" y="291">5</text>
<text x="238.5" y="291">4</text>
<text x="288.5" y="291">3</text>
<text x="338.5" y="291">2</text>
<text x="386" y="291">1</text>
</g>
<g font-size="4.7" fill="#808080">
<text x="110.8" y="46.9">6</text>
<text x="78.9" y="49.6">5.72</text>
<text x="138.5" y="49.6">27</text>
<text x="322.6" y="49.6">29</text>
<text x="164" y="76.6">27</text>
<text x="269.7" y="77">19.41</text>
<text x="361.1" y="76.1">19.41</text>
<text x="81.7" y="92.2">7</text>
<text x="99.4" y="100.9">6.50</text>
<text x="322.6" y="100.9">17</text>
<text x="294.2" y="103.6">R13</text>
<text x="346.2" y="103.6">R2.50</text>
<text x="238.4" y="124.7">TRUE R7.50</text>
<text x="100.2" y="147.2">5.65</text>
<text x="139" y="149.9">28</text>
<text x="247.6" y="162.6">44</text>
<text x="49.8" y="196.9">68.91</text>
<text x="329.6" y="196.9">6.50</text>
<text x="67.8" y="199.6">17.27</text>
<text x="279.8" y="203.1">17</text>
<text x="165.3" y="219.3">9</text>
<text x="297.9" y="219.7">6</text>
<text x="160.7" y="238.5">1</text>
</g>
<text font-size="3.9" x="400.9" y="275.5">A3</text>
<text font-size="3.2" x="299.8" y="277.9">Nylon 101</text>
<g font-size="2">
<text x="230.6" y="234.6">UNLESS OTHERWISE SPECIFIED:</text>
<text x="230.6" y="237.1">DIMENSIONS ARE IN MILLIMETERS</text>
<text x="230.6" y="239.6">SURFACE FINISH:</text>
<text x="264.4" y="234.6">FINISH:</text>
<text x="311.3" y="234.5">DEBURR AND</text>
<text x="311.3" y="237">BREAK SHARP</text>
<text x="311.3" y="239.5">EDGES</text>
<text x="342.6" y="236">DO NOT SCALE DRAWING</text>
<text x="383.3" y="236.2">REVISION</text>
<text x="230.6" y="242.1">TOLERANCES:</text>
<text x="232.2" y="244.6">LINEAR:</text>
<text x="232.2" y="247.1">ANGULAR:</text>
<text x="244.3" y="252">NAME</text>
<text x="260" y="251.9">SIGNATURE</text>
<text x="277.2" y="251.9">DATE</text>
<text x="330.1" y="251.9">TITLE:</text>
<text x="230.6" y="256.1">DRAWN</text>
<text x="230.9" y="260.3">CHK'D</text>
<text x="230.4" y="264.4">APPV'D</text>
<text x="231.1" y="268.8">MFG</text>
<text x="231.5" y="273">Q.A</text>
<text x="285.6" y="272.5">MATERIAL:</text>
<text x="330" y="272.5">DWG NO.</text>
<text x="285.6" y="285.5">WEIGHT:</text>
<text x="330.1" y="285.6">SCALE:1:1</text>
<text x="374.5" y="285.6">SHEET 1 OF 1</text>
</g>
</svg>
